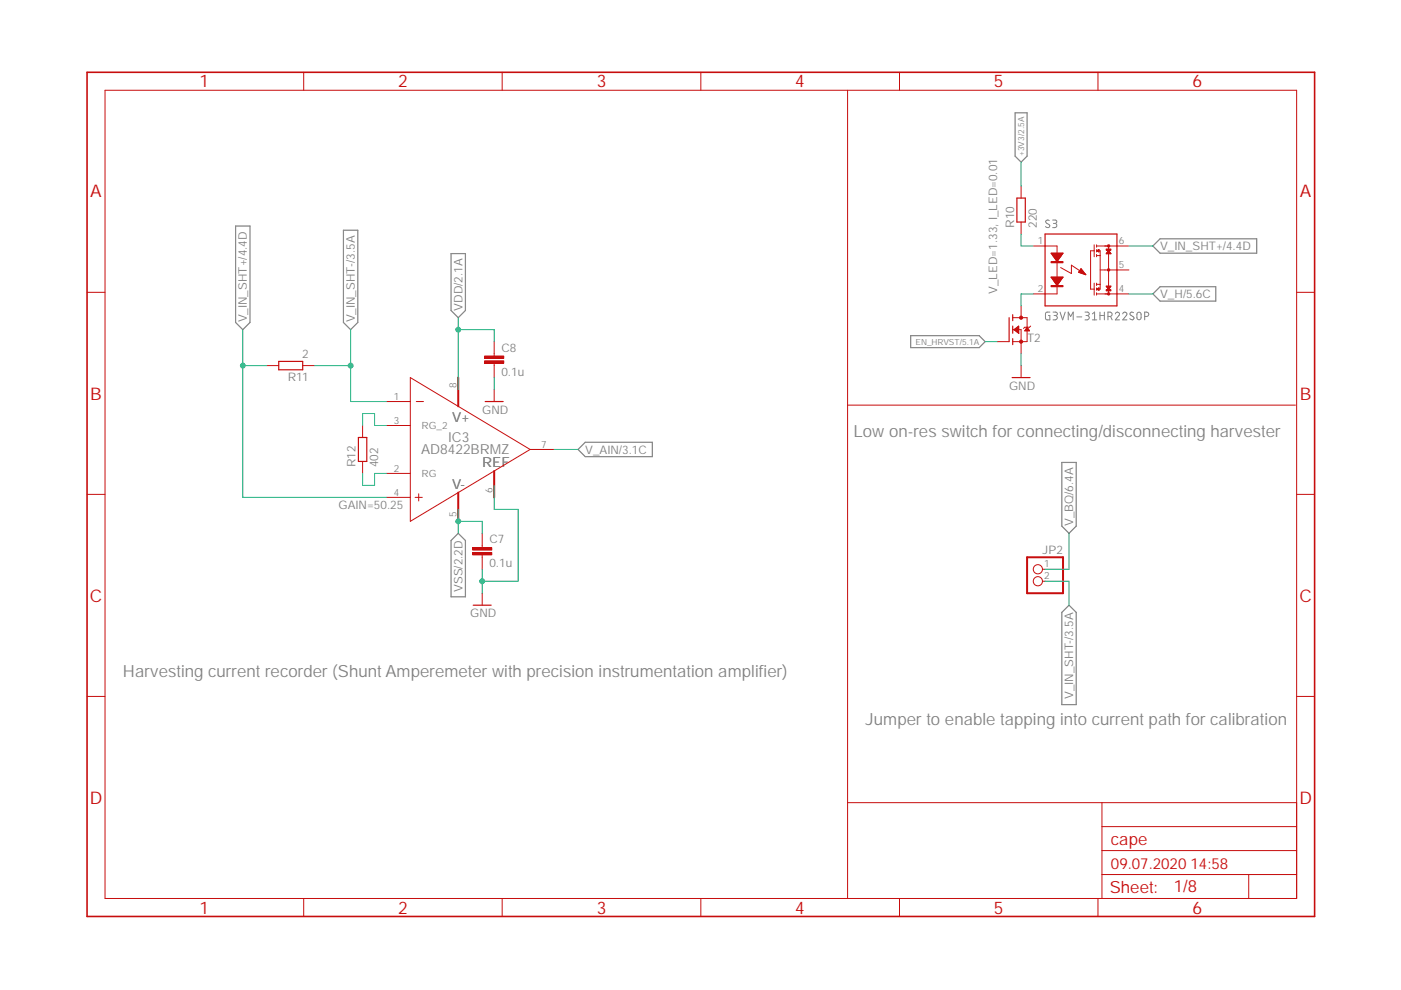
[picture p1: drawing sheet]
<svg xmlns="http://www.w3.org/2000/svg" width="297mm" height="210mm" viewBox="0 0 297 210" stroke-linecap="round" stroke-linejoin="round" font-family="sans-serif">
<path d="M17.9 15l261.2 179.9M279.1 15l-261.2 179.9" fill="none" stroke="#fff" stroke-width=".21"/>
<g fill="none" stroke="#808080" stroke-width=".21">
<path d="M222.5 46.8l-.6-.1-.2 .3 .2 .3 .6 .4v.4a.55 .55 0 0 1-.8 0M223.2 46.7h.5a.36 .36 0 0 1 .4 .3 .36 .36 0 0 1-.4 .4h-.3M223.6 47.4h.3a.46 .46 0 0 1 .2 .5 .46 .46 0 0 1-.5 .4h-.4M222.6 66.2h-.8l-.1 .2v1l.1 .4h.8v-.9h-.3M223.3 66.2h.5l.4 .2v.3l-.7 .2M223.7 66.9a.47 .47 0 0 1 .5 .5 .47 .47 0 0 1-.5 .4h-.4M224.7 66.2l.6 1.6 .5-1.6M226.5 67.8v-1.6l.5 .9 .5-.9v1.6M228.3 67.2h1.1M230 66.2h.6a.37 .37 0 0 1 .3 .3 .37 .37 0 0 1-.1 .3l-.5 .1M230.5 66.9a.47 .47 0 0 1 .5 .5 .47 .47 0 0 1-.5 .4h-.5M231.6 67.8h.9"/>
<path d="M231.6 66.6l.5-.4v1.6M233.2 66.9h.9M233.2 66.2v1.6M234.1 66.2v1.6M234.9 67.1h.5a.47 .47 0 0 0 .4-.5 .47 .47 0 0 0-.4-.4h-.5v1.6M235.5 67.1l.3 .7M236.5 66.6a.43 .43 0 0 1 .6-.4 .43 .43 0 0 1 .1 .7l-.7 .9h.9M238 66.6a.43 .43 0 0 1 .6-.4 .43 .43 0 0 1 .2 .7l-.8 .9h.9M240.3 66.3a.42 .42 0 0 0-.5-.1 .42 .42 0 0 0-.2 .5l.8 .6a.38 .38 0 0 1-.3 .5l-.6-.2M241.3 66.3a.44 .44 0 0 1 .6 .3v.8a.45 .45 0 0 1-.3 .4 .45 .45 0 0 1-.5-.2 1.26 1.26 0 0 1 .2-1.3zM242.7 67.1h.4a.47 .47 0 0 0 .5-.5 .47 .47 0 0 0-.5-.4h-.4v1.6"/>
</g>
<path d="M215.2 23.9h2.6v9.2l-1.3 1.3-1.3-1.3zM50 47.9h3v20.5l-1.5 1.5-1.5-1.5zM72.8 48.8h3.1v19.6l-1.6 1.5-1.5-1.5zM95.6 53.8h3.1v12l-1.5 1.6-1.6-1.6zM244.4 52.2l1.6-1.6h20.4v3.1h-20.4zM193.1 71.2h14.5l1.3 1.2-1.3 1.3h-14.5zM244.4 62.3l1.6-1.5h11.8v3h-11.8zM122.6 95.3l1.5-1.5h14.2v3h-14.2zM225.1 98h3.1v13.6l-1.5 1.5-1.6-1.5zM97.2 113.1l1.5 1.5v11.9h-3.1v-11.9zM226.7 128.3l1.5 1.5v19.6h-3.1v-19.6z" fill="none" stroke="#808080" stroke-width=".25"/>
<g fill="none" stroke="#c70d0d" stroke-width=".21">
<path d="M179.7 19.1v151.1M221.6 52.2h2.5v10.1h-2.5M224.9 56.7l2.3 1.3v-1.8l3 2.1M232 53.2h-.8v8.1h.8M232 51.9v2.5M232.5 51.9v.5M232.5 52.9v.5M232.5 53.9v.5M232.5 53.2h.8v8.1h-.8M232.5 54.2h.8M232.5 52.2h4.3M233.3 57.2h3.5"/>
<path d="M235 52.2v10.1M56.6 77.5h2.5M64.2 77.5h2.5M232 60v2.6M232.5 60v.5M232.5 61v.6M232.5 62.1v.5M232.5 60.3h.8M232.5 62.3h4.3M179.7 85.9h95"/>
</g>
<path d="M221.6 49.6h15.2v15.3h-15.2zM59.1 76.6h5.1v1.8h-5.1z" fill="none" stroke="#c70d0d" stroke-width=".25"/>
<path d="M234.9 51.9h.3v.4h-.3z" fill-rule="evenodd" fill="#c70d0d"/>
<path d="M234.9 51.9h.3v.4h-.3z" fill="none" stroke="#c70d0d" stroke-width=".21"/>
<path d="M234.9 57h.3v.4h-.3z" fill-rule="evenodd" fill="#c70d0d"/>
<path d="M234.9 57h.3v.4h-.3z" fill="none" stroke="#c70d0d" stroke-width=".21"/>
<path d="M234.9 62.1h.3v.4h-.3z" fill-rule="evenodd" fill="#c70d0d"/>
<path d="M222.8 55.5h2.6v.2h-2.6zM234.9 62.1h.3v.4h-.3z" fill="none" stroke="#c70d0d" stroke-width=".21"/>
<path d="M222.8 55.6h2.6" fill="none" stroke="#c70d0d" stroke-width=".25"/>
<path d="M234.5 61.4h1v.3h-1z" fill-rule="evenodd" fill="#c70d0d"/>
<path d="M234.5 61.4h1v.3h-1z" fill="none" stroke="#c70d0d" stroke-width=".21"/>
<path d="M234.5 52.8h1v.2h-1z" fill-rule="evenodd" fill="#c70d0d"/>
<g fill="none" stroke="#c70d0d" stroke-width=".21">
<path d="M216.5 39.5v2.5M216.5 47.1v2.5M219 52.2h2.6M222.8 53.7h2.6l-1.3 1.8zM222.8 58.8h2.6l-1.3 1.7zM222.9 53.8h2.4M222.9 58.8h2.4M223 58.9h2.3M223 53.9h2.3M223.1 53.9h2.1M223.1 59h2.1M223.1 59.1h2"/>
<path d="M223.1 54h2M223.2 54.1h1.9M223.2 59.2h1.9M223.2 59.3h1.8M223.3 54.2h1.7M223.3 54.3h1.7M223.3 59.4h1.7M223.4 59.4h1.5M223.4 54.4h1.5M223.4 54.5h1.4M223.4 59.6h1.4M223.5 59.7h1.2"/>
<path d="M223.5 54.6h1.2M223.6 54.7h1.1M223.6 59.7h1.1M223.6 59.8h1M223.6 54.7h1M223.7 54.8h.9M223.7 59.9h.9M223.7 60h.8M223.8 54.9h.7M223.8 55h.7M223.9 55.1h.5M223.9 55.2h.4"/>
<path d="M224 55.3h.2M224.1 55.4h.1M228.7 57.7h1.1M228.8 57.6h.9M228.8 57.8h1M228.9 57.5h.7M228.9 57.4h.7M229 57.3h.5M229 57.2h.4M229.1 57.2h.3M229.1 57.9h.8M229.2 57.1h.1"/>
<path d="M229.2 57l1 1.3-1.5-.6zM229.2 57h.1M229.4 58h.6M229.6 58h.5M229.9 58.1h.2M230.2 58.2h.1M232.5 53.2l.5-.3v.5zM232.5 53.1h.5M232.7 53.3h.3M232.7 53h.3M232.8 53.3h.2M232.9 53h.1"/>
<path d="M234.5 52.8h1v.2h-1zM234.6 53.8h.9M234.6 53.7h.9M234.7 53.6h.7M234.7 53.5h.7M234.8 53.4h.5M234.9 53.3h.3M234.9 53.1h.2M235 53h.1M235 53l.5 .8h-1zM236.8 52.2h2.6M236.8 57.2h2.6"/>
<path d="M104.8 75v.5M104.8 77v.5M216.5 77.5v2.6M219 62.3h2.6M222.8 60.5h2.6v.3h-2.6zM223.8 60.1h.7M223.9 60.2h.5M223.9 60.2h.4M224 60.3h.2M224.1 60.5h.1M232.6 61.3h.4M232.6 61.2h.4"/>
<path d="M232.7 61.4h.3M232.8 61.1h.2M233 61.5h.1M233 61h.1M233 61v.6M233 61l-.5 .3 .5 .3M234.5 60.7h1l-.5 .7zM234.7 60.8h.8M234.7 60.9h.7M234.7 61h.6M234.8 61h.5M234.9 61.1h.3"/>
<path d="M234.9 61.2h.3M235 61.3h.1M236.8 62.3h2.6M81.9 90.2h5.1M81.9 85.1h5.1M87 80.1l25.4 15.2-25.4 15.2zM88.3 85.1h1.5M112.4 95.3h5.1M81.9 105.5h5.1M81.9 100.4h5.1M88 105.5h1.5M88.8 104.7v1.5"/>
<path d="M221 120.7h.6M221 123.2h.6"/>
<circle cx="220" cy="120.7" r=".98"/>
<circle cx="220" cy="123.2" r=".98"/>
</g>
<path d="M215.6 42h1.8v5.1h-1.8zM222.8 60.7h2.6M214.6 80.1h3.8" fill="none" stroke="#c70d0d" stroke-width=".25"/>
<path d="M97.2 80.1v6.1M104.8 99.9v5.6M97.2 104.4v6.1M217.8 118.2h7.6v7.6h-7.6z" fill="none" stroke="#c70d0d" stroke-width=".42"/>
<path d="M102.7 76.5h4.1v.5h-4.1z" fill-rule="evenodd" fill="#c70d0d"/>
<path d="M102.7 76.5h4.1v.5h-4.1z" fill="none" stroke="#c70d0d" stroke-width=".21"/>
<path d="M102.7 75.5h4.1v.5h-4.1z" fill-rule="evenodd" fill="#c70d0d"/>
<path d="M102.7 75.5h4.1v.5h-4.1zM104.8 72.4v2.6M104.8 77.5v2.6M102.2 115.6v.5M102.2 117.6v.6" fill="none" stroke="#c70d0d" stroke-width=".21"/>
<path d="M100.2 117.1h4.1v.5h-4.1z" fill-rule="evenodd" fill="#c70d0d"/>
<path d="M100.2 117.1h4.1v.5h-4.1z" fill="none" stroke="#c70d0d" stroke-width=".21"/>
<path d="M100.2 116.1h4.1v.5h-4.1z" fill-rule="evenodd" fill="#c70d0d"/>
<path d="M214.7 69.9h1.8v2.5M214.7 67.4h3.1v5h-3.1M218.5 69.1l-.2 .3h-1l-.3 .2M76.9 90.2v2.6M76.9 97.8v2.6M104.8 82.6v2.5M100.2 116.1h4.1v.5h-4.1zM102.2 113.1v2.5M102.2 118.2v2.5M102.2 125.8v2.5" fill="none" stroke="#c70d0d" stroke-width=".21"/>
<path d="M214 67.4v5M214.7 66.7v1.3M214.7 69.1v1.6M214.7 71.8v1.3M76 92.8h1.8v5h-1.8zM102.9 85.1h3.8M100.3 128.3h3.8" fill="none" stroke="#c70d0d" stroke-width=".25"/>
<circle cx="216.5" cy="72.4" r=".33" fill="#c70d0d"/>
<circle cx="216.5" cy="72.4" r=".33" fill="none" stroke="#c70d0d" stroke-width=".21"/>
<circle cx="216.5" cy="67.4" r=".33" fill="#c70d0d"/>
<g fill="none" stroke="#c70d0d" stroke-width=".21">
<path d="M22.3 19.1h252.6v171.4h-252.6zM64.4 15.3v3.8M106.5 15.3v3.8M148.6 15.3v3.8M190.7 15.3v3.8M232.8 15.3v3.8M18.5 62h3.8M211.4 72.4h2.6M215 69.9l1-.8v1.6M215 69.9l1 .8M215 69.9h1M215.1 69.8h.9"/>
<path d="M215.1 70h.9M215.2 69.8h.8M215.3 70.1h.7M215.3 69.7h.7M215.4 70.2h.6M215.4 69.6h.6M215.5 70.3h.5M215.6 69.5h.4M215.6 70.4h.4M215.6 69.4h.4M215.7 70.5h.3M215.8 69.3h.2"/>
<path d="M215.9 70.6h.1M215.9 69.2h.1M216 70.7h.1M216.5 64.9v2.5M216.5 72.4v2.6M217.4 70h.8M217.4 69.9h.7M217.5 69.8h.6M217.6 69.8h.4M217.6 69.7h.4M217.7 69.6h.2M217.7 69.5h.1"/>
<path d="M217.8 69.4l.5 .7h-1zM217.8 69.4h.1M274.9 62h3.8M18.5 104.8h3.8M274.9 104.8h3.8M18.5 147.7h3.8M274.9 147.7h3.8M233.6 170.2v20.3M233.6 175.3h41.3M274.9 170.2h-95.2v20.3M64.4 190.5v3.8M106.5 190.5v3.8"/>
<path d="M148.6 190.5v3.8M190.7 190.5v3.8M232.8 190.5v3.8M233.6 185.4h41.3M233.6 180.3h41.3M264.8 185.4v5.1"/>
<circle cx="216.5" cy="67.4" r=".33"/>
</g>
<path d="M18.5 15.3h260.2v179h-260.2z" fill="none" stroke="#c70d0d" stroke-width=".34"/>
<path d="M97.2 67.4v15.2M97.2 69.9h7.6v2.5" fill="none" stroke="#0dab75" stroke-width=".21"/>
<circle cx="97.2" cy="69.9" r=".51" fill="#0dab75"/>
<g fill="none" stroke="#0dab75" stroke-width=".21">
<path d="M104.8 80.1v2.5M104.8 102.9v5.1h5.1v15.2h-7.7M102.2 120.7v5.1"/>
<circle cx="97.2" cy="69.9" r=".51"/>
</g>
<circle cx="102.2" cy="123.2" r=".51" fill="#0dab75"/>
<g fill="none" stroke="#0dab75" stroke-width=".21">
<path d="M51.5 77.5h5.1M51.5 69.9v35.6h30.4M216.5 75v2.5"/>
<circle cx="102.2" cy="123.2" r=".51"/>
</g>
<circle cx="51.5" cy="77.5" r=".51" fill="#0dab75"/>
<g fill="none" stroke="#0dab75" stroke-width=".21">
<path d="M216.5 49.6v2.6h2.5M239.4 52.2h5M239.4 62.3h5M76.9 90.2v-2.5h2.5v2.5h2.5M117.5 95.3h5.1M76.9 100.4v2.5h2.5v-2.5h2.5M97.2 108v5.1M97.2 110.5h5v2.6"/>
<circle cx="51.5" cy="77.5" r=".51"/>
</g>
<circle cx="97.2" cy="110.5" r=".51" fill="#0dab75"/>
<g fill="none" stroke="#0dab75" stroke-width=".21">
<path d="M66.7 77.5h7.6v7.6h7.6"/>
<circle cx="97.2" cy="110.5" r=".51"/>
</g>
<circle cx="74.3" cy="77.5" r=".51" fill="#0dab75"/>
<g fill="none" stroke="#0dab75" stroke-width=".21">
<path d="M216.5 34.4v5.1M74.3 69.9v7.6M208.9 72.4h2.5M219 62.3h-2.5v2.6M226.7 113.1v7.6h-5.1M221.6 123.2h5.1v5.1"/>
<circle cx="74.3" cy="77.5" r=".51"/>
</g>
<g font-size="3.7" fill="#c70d0d">
<text x="42.3" y="18.5">1</text>
<text x="84.4" y="18.5">2</text>
<text x="126.5" y="18.5">3</text>
<text x="168.6" y="18.5">4</text>
<text x="210.7" y="18.5">5</text>
<text x="252.9" y="18.5">6</text>
<text x="19.1" y="41.9">A</text>
<text x="275.6" y="41.9">A</text>
<text x="19.1" y="84.7">B</text>
<text x="275.6" y="84.7">B</text>
<text x="19" y="127.6">C</text>
<text x="275.5" y="127.6">C</text>
<text x="19" y="170.4">D</text>
<text x="275.5" y="170.4">D</text>
<text x="42.3" y="193.7">1</text>
<text x="84.4" y="193.7">2</text>
<text x="126.5" y="193.7">3</text>
<text x="168.6" y="193.7">4</text>
<text x="210.7" y="193.7">5</text>
<text x="252.9" y="193.7">6</text>
</g>
<g font-size="3.6" fill="#808080">
<text x="181" y="92.8">Lowon-res switch forconnecting/disconnecting harvester</text>
<text x="26.1" y="143.6">Harvesting currentrecorder(ShuntAmperemeterwith precision instrumentation amplifier)</text>
<text x="183.5" y="153.7">Jumperto enable tapping into currentpath forcalibration</text>
</g>
<g font-size="3.6" fill="#c70d0d">
<text x="235.5" y="179.1">cape</text>
<text x="235.3" y="189.4">Sheet:</text>
<text x="248.9" y="189.2">1/8</text>
</g>
<text font-size="3.2" fill="#c70d0d" x="235.5" y="184.2">09.07.202014:58</text>
<g font-size="2.9" fill="#808080">
<text x="95.9" y="89.5">V+</text>
<text x="95" y="93.8">IC3</text>
<text x="89.3" y="96.4">AD8422BRMZ</text>
<text x="102.2" y="99.1">REF</text>
<text x="95.9" y="103.7">V-</text>
</g>
<g font-size="2.5" fill="#808080">
<text x="215" y="48.3" transform="rotate(-90 215 48.3)">R10</text>
<text x="219.8" y="48.3" transform="rotate(-90 219.8 48.3)">220</text>
<text x="246" y="53">V_IN_SHT+/4.4D</text>
<text x="98" y="65.9" transform="rotate(-90 98 65.9)">VDD/2.1A</text>
<text x="211.4" y="62.3" transform="rotate(-90 211.4 62.3)">V_LED=1.33, I_LED=0.01</text>
<text x="246" y="63.2">V_H/5.6C</text>
<text x="52.4" y="68.4" transform="rotate(-90 52.4 68.4)">V_IN_SHT+/4.4D</text>
<text x="75.2" y="68.4" transform="rotate(-90 75.2 68.4)">V_IN_SHT-/3.5A</text>
<text x="64.1" y="76">2</text>
<text x="106.3" y="74.6">C8</text>
<text x="217.8" y="72.4">T2</text>
<text x="61" y="80.8">R11</text>
<text x="106.3" y="79.7">0.1u</text>
<text x="214" y="82.6">GND</text>
<text x="102.2" y="87.7">GND</text>
<text x="75.4" y="99.1" transform="rotate(-90 75.4 99.1)">R12</text>
<text x="80.2" y="99.1" transform="rotate(-90 80.2 99.1)">402</text>
<text x="124.1" y="96.2">V_AIN/3.1C</text>
<text x="71.8" y="108">GAIN=50.25</text>
<text x="227.5" y="111.5" transform="rotate(-90 227.5 111.5)">V_BQ/6.4A</text>
<text x="103.8" y="115.2">C7</text>
<text x="221.1" y="117.5">JP2</text>
<text x="98" y="125.5" transform="rotate(-90 98 125.5)">VSS/2.2D</text>
<text x="103.8" y="120.3">0.1u</text>
<text x="99.7" y="130.9">GND</text>
<text x="227.5" y="148.3" transform="rotate(-90 227.5 148.3)">V_IN_SHT-/3.5A</text>
</g>
<g font-size="2.1" fill="#808080">
<text x="220" y="51.8">1</text>
<text x="237.2" y="51.8">6</text>
<text x="237.2" y="56.9">5</text>
<text x="220" y="61.9">2</text>
<text x="237.2" y="61.9">4</text>
<text x="96.8" y="82.3" transform="rotate(-90 96.8 82.3)">8</text>
<text x="83.5" y="89.9">3</text>
<text x="83.5" y="84.8">1</text>
<text x="89.4" y="91">RG_2</text>
<text x="114.7" y="95">7</text>
<text x="83.5" y="100">2</text>
<text x="89.4" y="101.1">RG</text>
<text x="83.5" y="105.1">4</text>
<text x="104.4" y="104.4" transform="rotate(-90 104.4 104.4)">6</text>
<text x="96.8" y="109.5" transform="rotate(-90 96.8 109.5)">5</text>
<text x="221.4" y="120.3">1</text>
<text x="221.4" y="122.9">2</text>
</g>
<g font-size="1.8" fill="#808080">
<text x="217.1" y="33.1" transform="rotate(-90 217.1 33.1)">+3V3/2.5A</text>
<text x="194.1" y="73.1">EN_HRVST/5.1A</text>
</g>
</svg>
